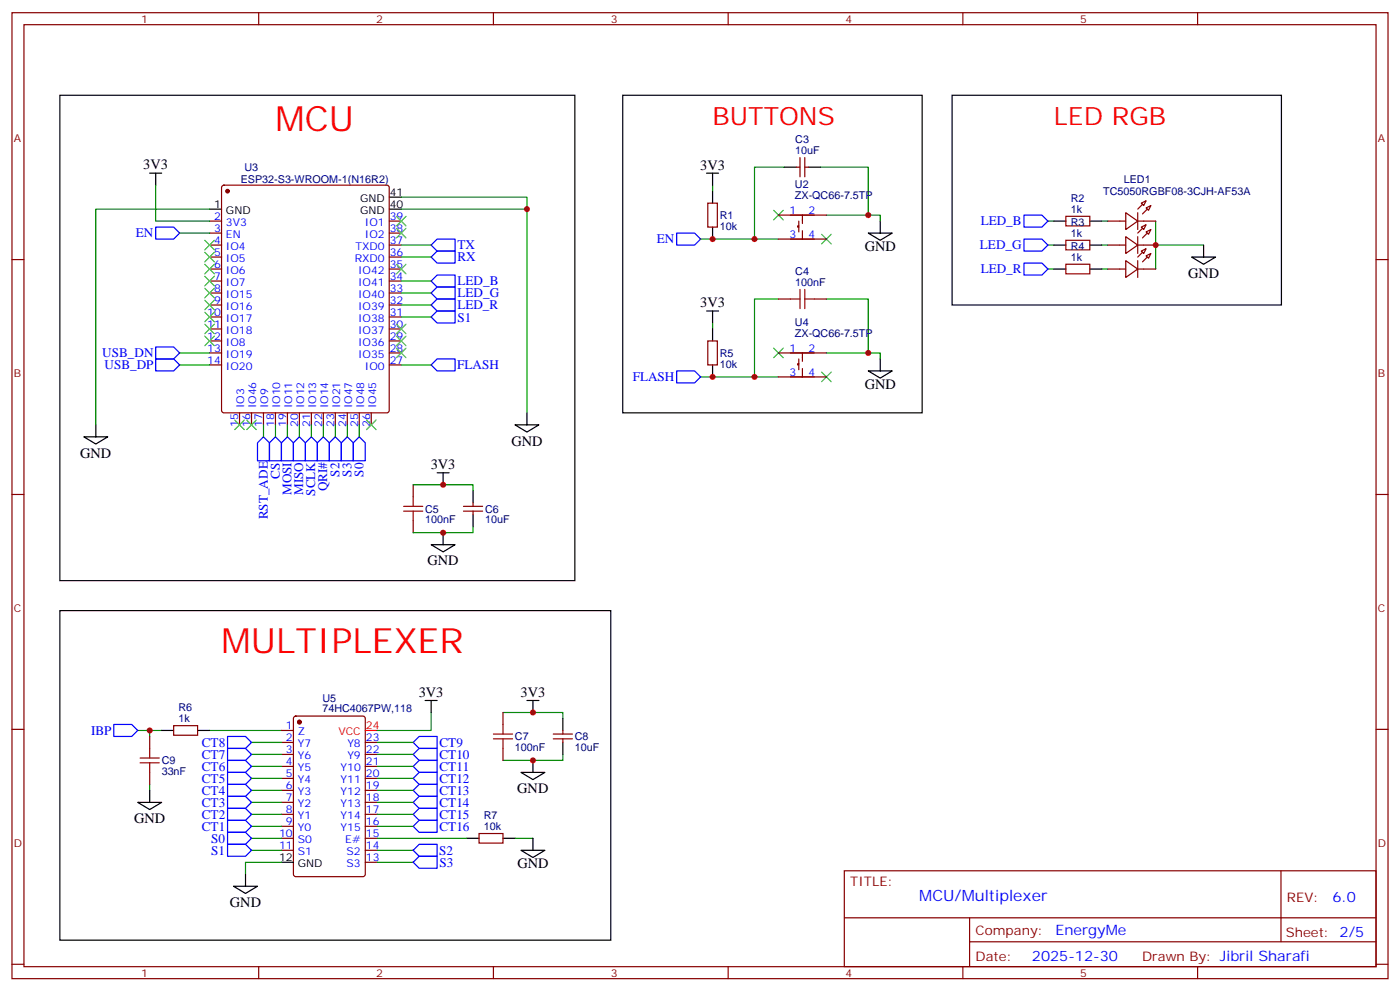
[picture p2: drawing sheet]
<svg xmlns="http://www.w3.org/2000/svg" width="412mm" height="292mm" viewBox="0 0 412 292" stroke-linecap="round" stroke-linejoin="round" font-family="sans-serif">
<g fill="none" stroke="#000" stroke-width=".35">
<path d="M17.6 28h151.7v142.9h-151.7zM183.4 28h88.2v93.5h-88.2zM280.5 28h97v61.8h-97zM44.1 51h3.5M45.9 51v3.5M114.7 58h3.5M208.1 51h3.6M209.9 51v3.5M209.9 56.3v3.5M231.1 49.2h3.5M238.1 49.2h3.6M61.7 61.6h3.6"/>
<path d="M114.7 61.6h3.5M209.9 66.9v3.5M255.8 68.6h7l-3.5 2.1zM259.3 65.1v3.5M310.4 65.1h3.6M310.4 72.1h3.6M310.4 79.2h3.6M321 65.1h3.6M321 72.1h3.6M321 79.2h3.6M351 75.7h7.1l-3.6 2.1zM354.5 72.1v3.6"/>
<path d="M208.1 91.5h3.6M209.9 91.5v3.6M209.9 96.8v3.6M209.9 107.4v3.5M255.8 109.2h7l-3.5 2.1zM259.3 105.7v3.5M24.7 128.6h7l-3.5 2.1zM28.2 125.1v3.5M128.8 139.2h3.5M130.5 139.2v3.5M151.7 125.1h7l-3.5 2.1zM155.2 121.5v3.6"/>
<path d="M130.5 156.8v3.5M139.3 144.5v3.5M139.3 151.5v3.5M17.6 179.7h162.3v97.1h-162.3zM127 160.3h7.1l-3.6 2.2zM47.6 215h3.6M58.2 215h3.5M125.2 206.2h3.6M127 206.2v3.5M155.2 206.2h3.5M157 206.2v3.5M165.8 211.5v3.5"/>
<path d="M165.8 218.5v3.6M40.6 236.2h7l-3.5 2.1zM44.1 232.7v3.5M153.5 227.4h7l-3.5 2.1zM157 223.8v3.6M72.3 257.4v3.5M82.9 253.8h3.5M137.6 246.8h3.5M148.2 246.8h3.5M153.5 250.3h7l-3.5 2.1zM157 246.8v3.5M68.8 260.9h7l-3.5 2.1z"/>
</g>
<g fill="none" stroke="#00f" stroke-width=".35">
<path d="M45.9 66.9h5.3l1.7 1.7-1.7 1.8h-5.3zM127 72.1l1.8-1.7h5.3v3.5h-5.3zM127 75.7l1.8-1.8h5.3v3.5h-5.3zM199.3 68.6h5.3l1.8 1.8-1.8 1.7h-5.3zM301.6 63.3h5.3l1.8 1.8-1.8 1.8h-5.3zM301.6 70.4h5.3l1.8 1.7-1.8 1.8h-5.3zM301.6 77.4h5.3l1.8 1.8-1.8 1.8h-5.3zM127 93.3l1.8-1.8h5.3v3.6h-5.3zM127 82.7l1.8-1.7h5.3v3.5h-5.3zM127 86.3l1.8-1.8h5.3v3.5h-5.3zM127 89.8l1.8-1.8h5.3v3.5h-5.3zM45.9 102.1h5.3l1.7 1.8-1.7 1.8h-5.3z"/>
<path d="M45.9 105.7h5.3l1.7 1.7-1.7 1.8h-5.3zM127 107.4l1.8-1.7h5.3v3.5h-5.3zM199.3 109.2h5.3l1.8 1.7-1.8 1.8h-5.3zM77.6 128.6l1.8 1.8v5.2h-3.6v-5.2zM79.4 130.4l1.7-1.8 1.8 1.8v5.2h-3.5zM84.7 128.6l1.7 1.8v5.2h-3.5v-5.2zM86.4 130.4l1.8-1.8 1.8 1.8v5.2h-3.6zM91.7 128.6l1.8 1.8v5.2h-3.5v-5.2zM95.2 128.6l1.8 1.8v5.2h-3.5v-5.2zM98.8 128.6l1.7 1.8v5.2h-3.5v-5.2zM102.3 128.6l1.8 1.8v5.2h-3.6v-5.2zM105.8 128.6l1.8 1.8v5.2h-3.5v-5.2z"/>
<path d="M33.5 213.3h5.3l1.8 1.7-1.8 1.8h-5.3zM67 216.8h5.3l1.8 1.7-1.8 1.8h-5.3zM121.7 218.5l1.8-1.7h5.3v3.5h-5.3zM67 227.4h5.3l1.8 1.7-1.8 1.8h-5.3zM67 230.9h5.3l1.8 1.8-1.8 1.7h-5.3zM67 234.4h5.3l1.8 1.8-1.8 1.7h-5.3zM67 237.9h5.3l1.8 1.8-1.8 1.8h-5.3zM67 223.8h5.3l1.8 1.8-1.8 1.8h-5.3zM67 220.3h5.3l1.8 1.8-1.8 1.7h-5.3zM121.7 239.7l1.8-1.8h5.3v3.6h-5.3zM121.7 236.2l1.8-1.8h5.3v3.5h-5.3zM121.7 232.7l1.8-1.8h5.3v3.5h-5.3z"/>
<path d="M121.7 229.1l1.8-1.7h5.3v3.5h-5.3zM121.7 225.6l1.8-1.8h5.3v3.6h-5.3zM121.7 222.1l1.8-1.8h5.3v3.5h-5.3zM67 241.5h5.3l1.8 1.7-1.8 1.8h-5.3zM67 248.5h5.3l1.8 1.8-1.8 1.8h-5.3zM67 245h5.3l1.8 1.8-1.8 1.7h-5.3zM121.7 253.8l1.8-1.7h5.3v3.5h-5.3zM121.7 250.3l1.8-1.8h5.3v3.6h-5.3zM121.7 243.2l1.8-1.7h5.3v3.5h-5.3z"/>
</g>
<g fill="none" stroke="#870000" stroke-width=".35">
<path d="M3.5 3.7h405.4v284.4h-405.4zM7.1 7.3h398.2v277.3h-398.2zM76.2 3.7v3.6M145.3 3.7v3.6M214.5 3.7v3.6M283.6 3.7v3.6M352.8 3.7v3.6M65.5 54.7l.5-.2h47.9l.5 .2 .3 .5v65.6l-.3 .5-.5 .2h-47.9l-.5-.2-.2-.5v-65.6zM208.5 59.8h2.8v7.1h-2.8zM234.6 49.2h1.1M235.7 46.4v5.6M237.1 46.4v5.6"/>
<path d="M237.1 49.2h1M336.2 59.8l1.4-.7-.7 1.4zM3.5 76.4h3.6M61.7 65.1h3.6M61.7 68.6h3.6M61.7 72.1h3.6M61.7 75.7h3.6M61.7 79.2h3.6M114.7 65.1h3.5M114.7 68.6h3.5M114.7 72.1h3.5M114.7 75.7h3.5"/>
<path d="M114.7 79.2h3.5M229.3 70.4h14.1M229.3 63.3h14.1M235.3 66.5h-.4v.4h.4M235.3 65.1v3.2M236.4 63.3v2.5M236.4 67.9v2.5M314 63.7h7v2.8h-7zM314 70.7h7v2.9h-7zM314 77.8h7v2.8h-7zM326.3 65.1h5.3M326.3 72.1h5.3"/>
<path d="M326.3 79.2h5.3M331.6 76.7l3.5 2.5-3.5 2.5zM331.6 62.6l3.5 2.5-3.5 2.5zM331.6 69.7l3.5 2.4-3.5 2.5zM335.1 65.1h5.3M335.1 72.1h5.3M335.1 79.2h5.3M335.1 62.6v5M335.1 69.7v4.9M335.1 76.7v5M336.2 73.9l1.4-.7-.7 1.4zM336.2 66.9l1.4-.8-.7 1.5z"/>
<path d="M337.6 75.3l1.4-.7-.7 1.4zM337.6 61.2l1.4-.7-.7 1.4zM337.6 68.3l1.4-.7-.7 1.4zM405.3 76.4h3.6M61.7 82.7h3.6M61.7 86.3h3.6M61.7 89.8h3.6M61.7 93.3h3.6M61.7 96.8h3.6M114.7 82.7h3.5M114.7 86.3h3.5M114.7 89.8h3.5"/>
<path d="M114.7 93.3h3.5M114.7 96.8h3.5M229.3 88h3.5M239.9 88h3.5M61.7 100.4h3.6M61.7 103.9h3.6M61.7 107.4h3.6M114.7 100.4h3.5M114.7 103.9h3.5M114.7 107.4h3.5M208.5 100.4h2.8v7h-2.8zM229.3 103.9h14.1"/>
<path d="M229.3 110.9h14.1M235.3 107.1h-.4v.3h.4M235.3 105.7v3.1M236.4 103.9v2.5M236.4 108.5v2.4M70.6 121.5v3.6M74.1 121.5v3.6M77.6 121.5v3.6M81.1 121.5v3.6M84.7 121.5v3.6M88.2 121.5v3.6M91.7 121.5v3.6"/>
<path d="M95.2 121.5v3.6M98.8 121.5v3.6M102.3 121.5v3.6M105.8 121.5v3.6M109.4 121.5v3.6M3.5 145.6h3.6M121.7 142.7v3.5M121.7 153.3v3.5M136.5 150.5h5.7M136.5 149h5.7M139.3 148v1M139.3 150.5v1"/>
<path d="M405.3 145.6h3.6M3.5 214.7h3.6M44.1 216.8v3.5M51.2 213.6h7v2.8h-7zM82.9 215h3.5M82.9 218.5h3.5M86.7 211l.4-.2h19.8l.6 .4 .1 46.2-.5 .6-20 .1-.6-.5-.1-46.1zM107.6 218.5h3.5M148.2 209.7v3.6M163 217.5h5.6M163 216.1h5.6M165.8 215v1.1"/>
<path d="M165.8 217.5v1M405.3 214.7h3.6M44.1 227.4v3.5M82.9 222.1h3.5M82.9 225.6h3.5M82.9 229.1h3.5M82.9 232.7h3.5M82.9 236.2h3.5M82.9 239.7h3.5M107.6 222.1h3.5M107.6 225.6h3.5M107.6 229.1h3.5"/>
<path d="M107.6 232.7h3.5M107.6 236.2h3.5M107.6 239.7h3.5M148.2 220.3v3.5M82.9 243.2h3.5M82.9 246.8h3.5M82.9 250.3h3.5M107.6 243.2h3.5M107.6 246.8h3.5M107.6 250.3h3.5M107.6 253.8h3.5M141.1 245.4h7.1v2.8h-7.1z"/>
<path d="M248.7 256.3h156.6v28.3h-156.6zM377.3 256.4v20.8M248.7 270.2h156.5M285.6 277.2h119.6M285.6 270.2v14.1M3.5 283.8h3.6M76.2 284.6v3.5M145.3 284.6v3.5M214.5 284.6v3.5M283.6 284.6v3.5M352.8 284.6v3.5M405.3 283.8h3.6"/>
</g>
<g fill="#870000" stroke="#870000" stroke-width=".35">
<path d="M336.5 77.1l1.5-1.4z"/>
<path d="M335.1 75.7l1.4-1.4z"/>
<path d="M336.5 63l1.5-1.4z"/>
<path d="M335.1 61.6l1.4-1.5z"/>
<path d="M335.1 68.6l1.4-1.4z"/>
<path d="M336.5 70l1.5-1.4z"/>
<circle cx="67" cy="56.3" r=".53"/>
<circle cx="88.2" cy="212.5" r=".53"/>
</g>
<g fill="none" stroke="#008700" stroke-width=".35">
<path d="M45.9 54.5v10.6h15.8M118.2 58h37v3.6M209.9 54.5v1.8M231.1 49.2h-8.9v21.2M241.7 49.2h14.1v14.1M52.9 68.6h8.8M61.7 61.6h-33.5v63.5M118.2 61.6h37v59.9M118.2 72.1h8.8M118.2 75.7h8.8M206.4 70.4h22.9M243.4 63.3h15.9v1.8"/>
<path d="M308.7 79.2h1.7M308.7 65.1h1.7M308.7 72.1h1.7M324.6 79.2h1.7M324.6 65.1h1.7M324.6 72.1h1.7M340.4 72.1h14.1M340.4 65.1v14.1M118.2 89.8h8.8M118.2 86.3h8.8M118.2 82.7h8.8M118.2 93.3h8.8"/>
<path d="M209.9 95.1v1.7M229.3 88h-7.1v22.9M243.4 88h12.4v15.9M52.9 107.4h8.8M52.9 103.9h8.8M118.2 107.4h8.8M206.4 110.9h22.9M243.4 103.9h15.9v1.8M77.6 125.1v3.5M81.1 125.1v3.5M84.7 125.1v3.5M88.2 125.1v3.5"/>
<path d="M91.7 125.1v3.5M95.2 125.1v3.5M98.8 125.1v3.5M102.3 125.1v3.5M105.8 125.1v3.5M121.7 142.7h17.6v1.8M139.3 155v1.8h-17.6M40.6 215h7M44.1 215v1.8M61.7 215h21.2M74.1 218.5h8.8M111.1 218.5h10.6"/>
<path d="M127 209.7v5.3h-15.9M148.2 209.7h17.6v1.8M44.1 230.9v1.8M74.1 222.1h8.8M74.1 225.6h8.8M74.1 229.1h8.8M74.1 232.7h8.8M74.1 236.2h8.8M74.1 239.7h8.8M111.1 222.1h10.6M111.1 225.6h10.6M111.1 229.1h10.6"/>
<path d="M111.1 232.7h10.6M111.1 236.2h10.6M111.1 239.7h10.6M165.8 222.1v1.7h-17.6M74.1 243.2h8.8M74.1 250.3h8.8M74.1 246.8h8.8M82.9 253.8h-10.6v3.6M111.1 243.2h10.6M111.1 253.8h10.6M111.1 250.3h10.6M111.1 246.8h26.5"/>
<path d="M151.7 246.8h5.3"/>
</g>
<g fill="none" stroke="#3c3" stroke-width=".35">
<path d="M60.3 77.8l2.8 2.8M60.3 74.3l2.8 2.8M60.3 70.7l2.8 2.9M63.1 77.8l-2.8 2.8M63.1 74.3l-2.8 2.8M63.1 70.7l-2.8 2.9M116.8 77.8l2.8 2.8M116.8 63.7l2.8 2.8M116.8 67.2l2.8 2.8M119.6 77.8l-2.8 2.8M119.6 63.7l-2.8 2.8M119.6 67.2l-2.8 2.8"/>
<path d="M227.9 61.9l2.8 2.8M230.7 61.9l-2.8 2.8M242 69l2.8 2.8M244.8 69l-2.8 2.8M60.3 91.9l2.8 2.8M60.3 84.8l2.8 2.9M60.3 81.3l2.8 2.8M60.3 95.4l2.8 2.8M60.3 88.4l2.8 2.8M60.3 99l2.8 2.8M63.1 91.9l-2.8 2.8M63.1 84.8l-2.8 2.9"/>
<path d="M63.1 81.3l-2.8 2.8M63.1 95.4l-2.8 2.8M63.1 88.4l-2.8 2.8M63.1 99l-2.8 2.8M116.8 99l2.8 2.8M116.8 95.4l2.8 2.8M119.6 99l-2.8 2.8M119.6 95.4l-2.8 2.8M116.8 102.5l2.8 2.8M119.6 102.5l-2.8 2.8M227.9 102.5l2.8 2.8M230.7 102.5l-2.8 2.8"/>
<path d="M242 109.5l2.8 2.9M244.8 109.5l-2.8 2.9M69.1 123.6l2.9 2.9M72 123.6l-2.9 2.9M72.7 123.6l2.8 2.9M75.5 123.6l-2.8 2.9M107.9 123.6l2.9 2.9M110.8 123.6l-2.9 2.9"/>
</g>
<path d="M107.6 215h3.5" fill="none" stroke="#f00" stroke-width=".35"/>
<g fill="none" stroke="#a10000" stroke-width=".35">
<path d="M232.8 88h2.9M235.7 85.2v5.6M237.1 85.2v5.6M237.1 88h2.8M118.9 150.5h5.6M118.9 149h5.6M121.7 146.2v2.8M121.7 150.5v2.8M145.3 217.5h5.7M145.3 216.1h5.7M148.2 213.3v2.8M148.2 217.5v2.8"/>
<path d="M41.3 224.5h5.6M41.3 223.1h5.6M44.1 220.3v2.8M44.1 224.5v2.9"/>
</g>
<g fill="#c00">
<circle cx="222.3" cy="70.4" r=".88"/>
<circle cx="255.8" cy="63.3" r=".88"/>
<circle cx="255.8" cy="103.9" r=".88"/>
<circle cx="222.3" cy="110.9" r=".88"/>
<circle cx="340.4" cy="72.1" r=".88"/>
<circle cx="157" cy="223.8" r=".88"/>
<circle cx="157" cy="209.7" r=".88"/>
<circle cx="44.1" cy="215" r=".88"/>
<circle cx="155.2" cy="61.6" r=".88"/>
<circle cx="130.5" cy="142.7" r=".88"/>
<circle cx="130.5" cy="156.8" r=".88"/>
<circle cx="209.9" cy="70.4" r=".88"/>
<circle cx="209.9" cy="110.9" r=".88"/>
</g>
<g font-size="10.2" fill="#f00">
<text x="81.1" y="38.6">MCU</text>
<text x="65.3" y="192.1">MULTIPLEXER</text>
</g>
<g font-size="7.4" fill="#f00">
<text x="209.9" y="36.9">BUTTONS</text>
<text x="310.4" y="36.9">LED RGB</text>
</g>
<text font-size="4.6" fill="#00f" x="270.8" y="265.4">MCU/Multiplexer</text>
<g font-size="4.2">
<text x="42.2" y="49.8">3V3</text>
<text x="206.3" y="49.9">3V3</text>
<text x="254.7" y="73.9">GND</text>
<text x="350" y="81.8">GND</text>
<text x="206.3" y="90.5">3V3</text>
<text x="254.7" y="114.5">GND</text>
<text x="150.6" y="131.2">GND</text>
<text x="23.6" y="134.7">GND</text>
<text x="126.9" y="138.1">3V3</text>
<text x="125.9" y="166.3">GND</text>
<text x="123.4" y="205.2">3V3</text>
<text x="153.3" y="205.2">3V3</text>
<text x="152.4" y="233.3">GND</text>
<text x="39.5" y="242.3">GND</text>
<text x="152.4" y="255.6">GND</text>
<text x="67.7" y="267">GND</text>
</g>
<g font-size="4.2" fill="#00f">
<text x="392.5" y="265.6">6.0</text>
<text x="310.9" y="275.2">EnergyMe</text>
<text x="304" y="283">2025-12-30</text>
</g>
<g font-size="3.9" fill="#00f">
<text x="40" y="69.9">EN</text>
<text x="193.5" y="71.6">EN</text>
<text x="288.9" y="66.3">LED_B</text>
<text x="134.8" y="73.4">TX</text>
<text x="134.8" y="76.9">RX</text>
<text x="288.7" y="73.4">LED_G</text>
<text x="134.8" y="83.9">LED_B</text>
<text x="288.9" y="80.5">LED_R</text>
<text x="134.8" y="87.4">LED_G</text>
<text x="134.7" y="90.9">LED_R</text>
<text x="134.8" y="94.7">S1</text>
<text x="30.1" y="105.1">USB_DN</text>
<text x="30.8" y="108.7">USB_DP</text>
<text x="134.7" y="108.7">FLASH</text>
<text x="186.4" y="112.2">FLASH</text>
<text x="82.4" y="140.9" transform="rotate(-90 82.4 140.9)">CS</text>
<text x="100" y="140.3" transform="rotate(-90 100 140.3)">S2</text>
<text x="103.6" y="140.3" transform="rotate(-90 103.6 140.3)">S3</text>
<text x="107.1" y="140.3" transform="rotate(-90 107.1 140.3)">S0</text>
<text x="85.9" y="145.8" transform="rotate(-90 85.9 145.8)">MOSI</text>
<text x="89.3" y="145.7" transform="rotate(-90 89.3 145.7)">MISO</text>
<text x="92.9" y="145.9" transform="rotate(-90 92.9 145.9)">SCLK</text>
<text x="96.4" y="144.6" transform="rotate(-90 96.4 144.6)">QRI#</text>
<text x="78.9" y="152.9" transform="rotate(-90 78.9 152.9)">RST_ADE</text>
<text x="26.8" y="216.3">IBP</text>
<text x="59.5" y="219.8">CT8</text>
<text x="129.5" y="219.8">CT9</text>
<text x="59.5" y="226.9">CT6</text>
<text x="59.5" y="223.3">CT7</text>
<text x="129.5" y="226.9">CT11</text>
<text x="129.5" y="223.3">CT10</text>
<text x="59.5" y="230.4">CT5</text>
<text x="59.5" y="233.9">CT4</text>
<text x="129.5" y="233.9">CT13</text>
<text x="129.5" y="230.4">CT12</text>
<text x="59.5" y="237.5">CT3</text>
<text x="129.5" y="237.4">CT14</text>
<text x="59.5" y="241">CT2</text>
<text x="59.5" y="244.5">CT1</text>
<text x="129.5" y="244.5">CT16</text>
<text x="129.5" y="241">CT15</text>
<text x="62.2" y="251.6">S1</text>
<text x="62.2" y="248">S0</text>
<text x="129.4" y="251.6">S2</text>
<text x="129.5" y="255.1">S3</text>
</g>
<g font-size="3.9" fill="#800">
<text x="250.5" y="260.9">TITLE:</text>
<text x="379.1" y="265.6">REV:</text>
<text x="287.4" y="275.1">Company:</text>
<text x="378.7" y="275.7">Sheet: 2/5</text>
<text x="287.4" y="282.8">Date:</text>
<text x="336.4" y="282.9">Drawn By: Jibril Sharafi</text>
</g>
<g font-size="3.2" fill="#800">
<text x="41.6" y="6.7">1</text>
<text x="110.8" y="6.7">2</text>
<text x="179.9" y="6.7">3</text>
<text x="249.1" y="6.7">4</text>
<text x="318.2" y="6.7">5</text>
<text x="4.1" y="41.8">A</text>
<text x="405.9" y="41.8">A</text>
<text x="4.1" y="111">B</text>
<text x="405.9" y="111">B</text>
<text x="4.1" y="180.1">C</text>
<text x="405.9" y="180.1">C</text>
<text x="4.1" y="249.3">D</text>
<text x="405.9" y="249.3">D</text>
<text x="41.6" y="287.5">1</text>
<text x="110.8" y="287.5">2</text>
<text x="179.9" y="287.5">3</text>
<text x="249.1" y="287.5">4</text>
<text x="318.2" y="287.5">5</text>
</g>
<g font-size="3.2" fill="#000080">
<text x="234.3" y="45.3">10uF</text>
<text x="234.3" y="42.2">C3</text>
<text x="70.9" y="53.9">ESP32-S3-WROOM-1(N16R2)</text>
<text x="72" y="50.3">U3</text>
<text x="331" y="53.9">LED1</text>
<text x="234.2" y="58.5">ZX-QC66-7.5TP</text>
<text x="234.2" y="55.4">U2</text>
<text x="315.4" y="59.4">R2</text>
<text x="325" y="57.4">TC5050RGBF08-3CJH-AF53A</text>
<text x="212" y="64.5">R1</text>
<text x="315.4" y="62.6">1k</text>
<text x="212" y="67.7">10k</text>
<text x="315.4" y="69.7">1k</text>
<text x="315.4" y="66.5">R3</text>
<text x="315.4" y="76.7">1k</text>
<text x="315.4" y="73.6">R4</text>
<text x="234.3" y="81">C4</text>
<text x="234.3" y="84.1">100nF</text>
<text x="234.2" y="95.9">U4</text>
<text x="234.2" y="99.1">ZX-QC66-7.5TP</text>
<text x="212" y="105">R5</text>
<text x="212" y="108.2">10k</text>
<text x="125.2" y="154.1">100nF</text>
<text x="125.2" y="150.9">C5</text>
<text x="142.9" y="154.1">10uF</text>
<text x="142.9" y="150.9">C6</text>
<text x="52.6" y="209.4">R6</text>
<text x="95" y="209.7">74HC4067PW,118</text>
<text x="95" y="206.5">U5</text>
<text x="52.6" y="212.5">1k</text>
<text x="151.7" y="221.1">100nF</text>
<text x="151.7" y="217.9">C7</text>
<text x="169.3" y="221.1">10uF</text>
<text x="169.3" y="217.9">C8</text>
<text x="47.6" y="225">C9</text>
<text x="47.6" y="228.2">33nF</text>
<text x="142.5" y="244.3">10k</text>
<text x="142.5" y="241.1">R7</text>
</g>
<g font-size="3.2">
<text x="106.1" y="59.4">GND</text>
<text x="114.8" y="57.7">41</text>
<text x="63.1" y="61.2">1</text>
<text x="66.6" y="63">GND</text>
<text x="106.1" y="63">GND</text>
<text x="114.8" y="61.2">40</text>
<text x="82.2" y="253.5">12</text>
<text x="87.7" y="255.2">GND</text>
</g>
<g font-size="3.2" fill="#00f">
<text x="63.1" y="64.7">2</text>
<text x="114.8" y="64.7">39</text>
<text x="232.6" y="63">1</text>
<text x="238.1" y="63">2</text>
<text x="63.1" y="71.8">4</text>
<text x="63.1" y="68.3">3</text>
<text x="66.6" y="70">EN</text>
<text x="66.6" y="66.5">3V3</text>
<text x="107.5" y="66.5">IO1</text>
<text x="107.5" y="70">IO2</text>
<text x="114.8" y="68.3">38</text>
<text x="114.8" y="71.8">37</text>
<text x="232.6" y="70">3</text>
<text x="238.1" y="70">4</text>
<text x="63.1" y="75.3">5</text>
<text x="66.6" y="77.1">IO5</text>
<text x="66.6" y="73.6">IO4</text>
<text x="104.5" y="77.1">RXD0</text>
<text x="104.8" y="73.6">TXD0</text>
<text x="114.8" y="75.3">36</text>
<text x="63.1" y="82.4">7</text>
<text x="63.1" y="78.8">6</text>
<text x="66.6" y="80.6">IO6</text>
<text x="105.5" y="80.6">IO42</text>
<text x="114.8" y="78.8">35</text>
<text x="114.8" y="82.4">34</text>
<text x="63.1" y="89.4">9</text>
<text x="63.1" y="85.9">8</text>
<text x="66.6" y="87.7">IO15</text>
<text x="66.6" y="84.1">IO7</text>
<text x="105.5" y="84.1">IO41</text>
<text x="105.5" y="87.7">IO40</text>
<text x="114.8" y="85.9">33</text>
<text x="114.8" y="89.4">32</text>
<text x="61.1" y="93">10</text>
<text x="66.6" y="94.7">IO17</text>
<text x="66.6" y="91.2">IO16</text>
<text x="105.5" y="91.2">IO39</text>
<text x="105.5" y="94.7">IO38</text>
<text x="114.8" y="93">31</text>
<text x="61.1" y="100">12</text>
<text x="61.1" y="96.5">11</text>
<text x="66.6" y="101.8">IO8</text>
<text x="66.6" y="98.2">IO18</text>
<text x="105.5" y="98.2">IO37</text>
<text x="105.5" y="101.8">IO36</text>
<text x="114.8" y="96.5">30</text>
<text x="114.8" y="100">29</text>
<text x="61.1" y="107.1">14</text>
<text x="61.1" y="103.5">13</text>
<text x="66.6" y="105.3">IO19</text>
<text x="105.5" y="105.3">IO35</text>
<text x="114.8" y="103.5">28</text>
<text x="114.8" y="107.1">27</text>
<text x="232.6" y="103.5">1</text>
<text x="238.1" y="103.5">2</text>
<text x="66.6" y="108.8">IO20</text>
<text x="107.5" y="108.8">IO0</text>
<text x="232.6" y="110.6">3</text>
<text x="238.1" y="110.6">4</text>
<text x="70.2" y="125.7" transform="rotate(-90 70.2 125.7)">15</text>
<text x="72" y="120.2" transform="rotate(-90 72 120.2)">IO3</text>
<text x="73.7" y="125.7" transform="rotate(-90 73.7 125.7)">16</text>
<text x="75.5" y="120.2" transform="rotate(-90 75.5 120.2)">IO46</text>
<text x="77.3" y="125.7" transform="rotate(-90 77.3 125.7)">17</text>
<text x="79" y="120.2" transform="rotate(-90 79 120.2)">IO9</text>
<text x="80.8" y="125.7" transform="rotate(-90 80.8 125.7)">18</text>
<text x="82.5" y="120.2" transform="rotate(-90 82.5 120.2)">IO10</text>
<text x="84.3" y="125.7" transform="rotate(-90 84.3 125.7)">19</text>
<text x="86.1" y="120.2" transform="rotate(-90 86.1 120.2)">IO11</text>
<text x="87.8" y="125.7" transform="rotate(-90 87.8 125.7)">20</text>
<text x="89.6" y="120.2" transform="rotate(-90 89.6 120.2)">IO12</text>
<text x="91.4" y="125.7" transform="rotate(-90 91.4 125.7)">21</text>
<text x="93.1" y="120.2" transform="rotate(-90 93.1 120.2)">IO13</text>
<text x="94.9" y="125.7" transform="rotate(-90 94.9 125.7)">22</text>
<text x="96.7" y="120.2" transform="rotate(-90 96.7 120.2)">IO14</text>
<text x="98.4" y="125.7" transform="rotate(-90 98.4 125.7)">23</text>
<text x="100.2" y="120.2" transform="rotate(-90 100.2 120.2)">IO21</text>
<text x="102" y="125.7" transform="rotate(-90 102 125.7)">24</text>
<text x="103.7" y="120.2" transform="rotate(-90 103.7 120.2)">IO47</text>
<text x="105.5" y="125.7" transform="rotate(-90 105.5 125.7)">25</text>
<text x="107.2" y="120.2" transform="rotate(-90 107.2 120.2)">IO48</text>
<text x="109" y="125.7" transform="rotate(-90 109 125.7)">26</text>
<text x="110.8" y="120.2" transform="rotate(-90 110.8 120.2)">IO45</text>
<text x="84.2" y="214.7">1</text>
<text x="84.2" y="218.2">2</text>
<text x="84.2" y="221.7">3</text>
<text x="87.7" y="216.4">Z</text>
<text x="87.7" y="220">Y7</text>
<text x="102.3" y="220">Y8</text>
<text x="107.8" y="221.7">22</text>
<text x="107.8" y="218.2">23</text>
<text x="84.2" y="225.2">4</text>
<text x="87.7" y="223.5">Y6</text>
<text x="87.7" y="227">Y5</text>
<text x="100.3" y="227">Y10</text>
<text x="102.3" y="223.5">Y9</text>
<text x="107.8" y="225.2">21</text>
<text x="84.2" y="228.8">5</text>
<text x="84.2" y="232.3">6</text>
<text x="87.7" y="230.5">Y4</text>
<text x="100.3" y="230.5">Y11</text>
<text x="107.8" y="232.3">19</text>
<text x="107.8" y="228.8">20</text>
<text x="84.2" y="235.8">7</text>
<text x="84.2" y="239.4">8</text>
<text x="87.7" y="234.1">Y3</text>
<text x="87.7" y="237.6">Y2</text>
<text x="100.3" y="237.6">Y13</text>
<text x="100.3" y="234.1">Y12</text>
<text x="107.8" y="239.4">17</text>
<text x="107.8" y="235.8">18</text>
<text x="84.2" y="242.9">9</text>
<text x="87.7" y="241.1">Y1</text>
<text x="87.7" y="244.7">Y0</text>
<text x="100.3" y="244.7">Y15</text>
<text x="100.3" y="241.1">Y14</text>
<text x="107.8" y="242.9">16</text>
<text x="82.2" y="246.4">10</text>
<text x="82.2" y="249.9">11</text>
<text x="87.7" y="248.2">S0</text>
<text x="87.7" y="251.7">S1</text>
<text x="101.7" y="248.2">E#</text>
<text x="102.1" y="251.7">S2</text>
<text x="107.8" y="249.9">14</text>
<text x="107.8" y="246.4">15</text>
<text x="102.1" y="255.2">S3</text>
<text x="107.8" y="253.5">13</text>
</g>
<g font-size="3.2" fill="#f00">
<text x="107.8" y="214.7">24</text>
<text x="99.7" y="216.4">VCC</text>
</g>
</svg>
